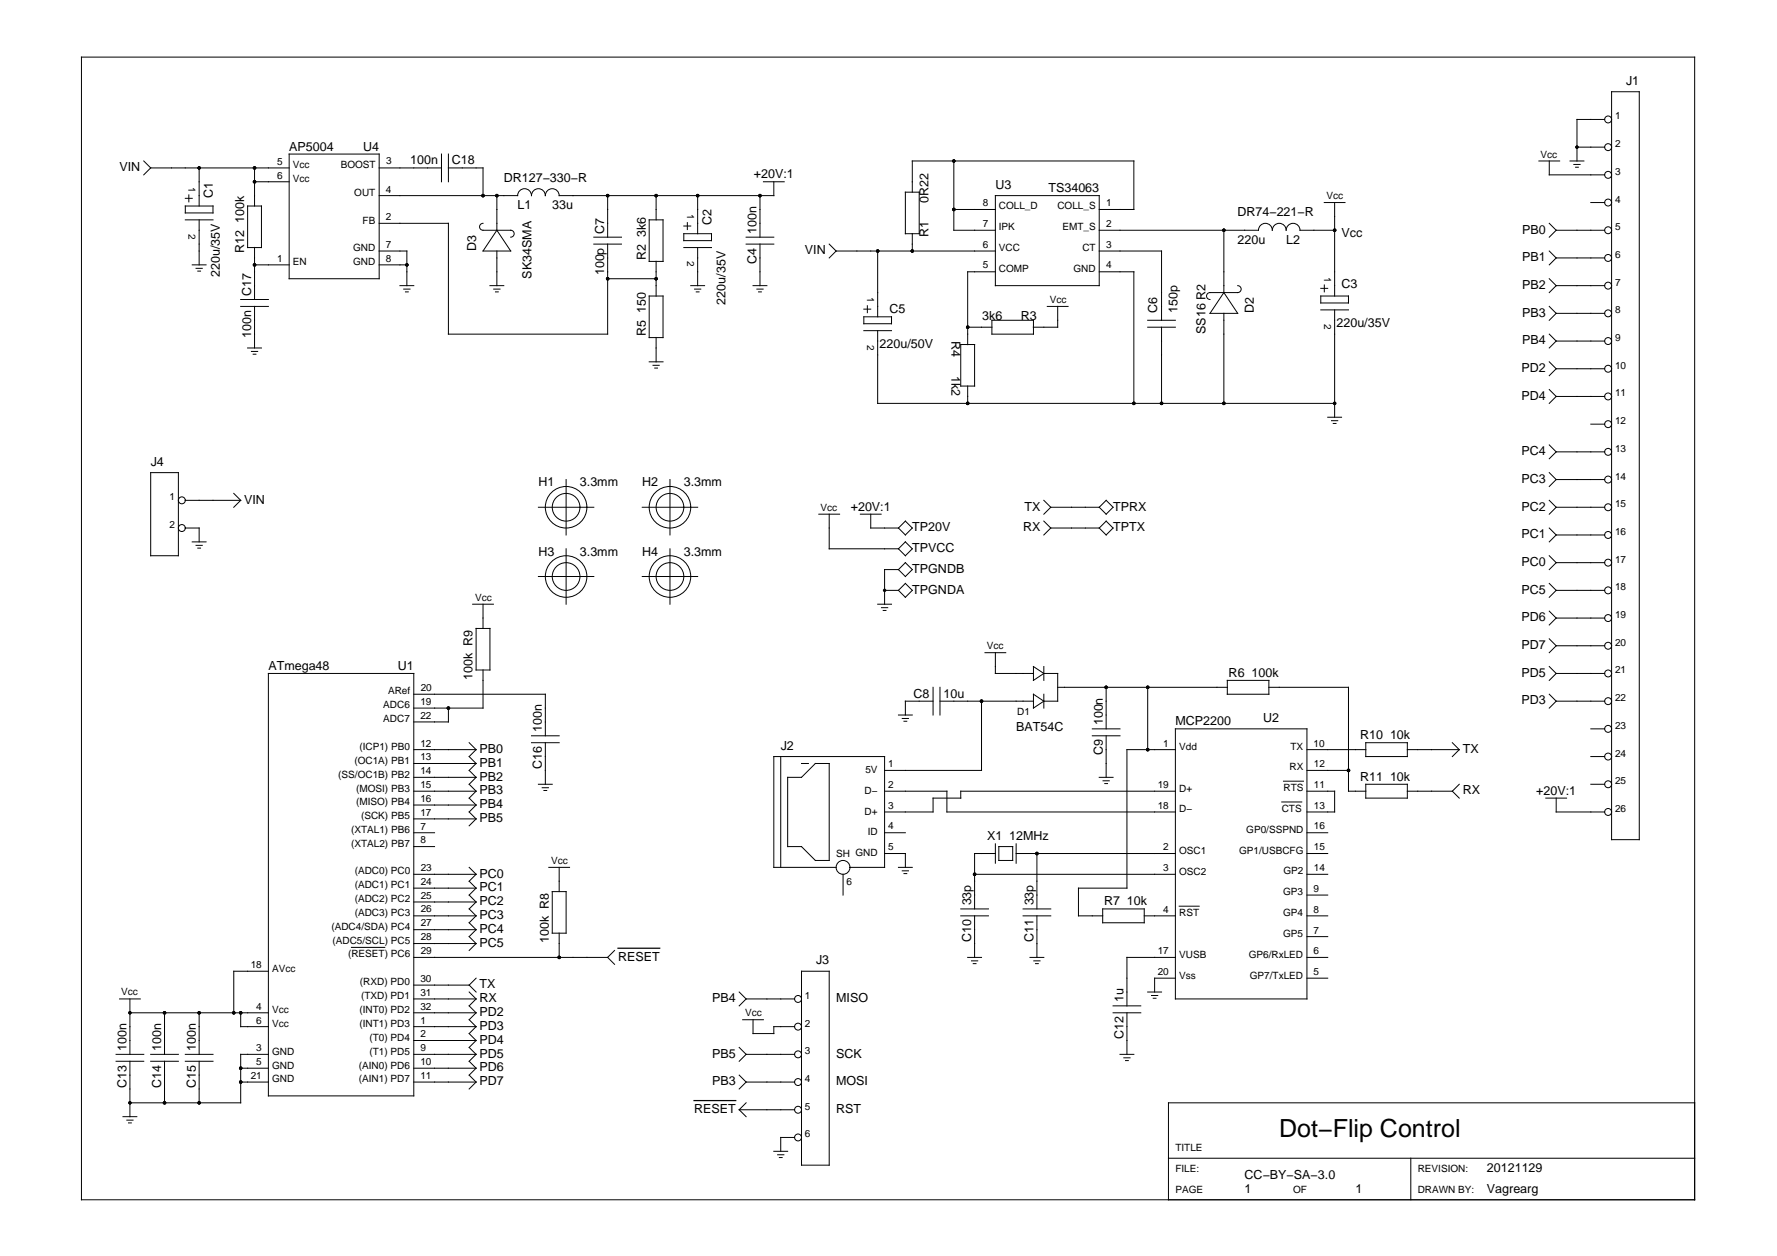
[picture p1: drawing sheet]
<svg xmlns="http://www.w3.org/2000/svg" width="297mm" height="210mm" viewBox="0 0 297 210" stroke-linecap="round" stroke-linejoin="round" font-family="sans-serif">
<g fill="none" stroke="#000" stroke-width=".17">
<path d="M13.6 9.5h269.7v191h-269.7zM268.2 20h-4.6v6.9M269.4 15.3h4.6v125h-4.6zM24 26.9l1.2 1.2M25.2 28.1h23.1M25.2 28.1l-1.2 1.1M31 36.7h4.6M31 34.4h4.6v1.2h-4.6zM31 33.1h1.1M31.6 32.6v1.1M33.3 28.1v6.3M33.3 36.7v7.6"/>
<path d="M41.4 34.4h2.3v7h-2.3zM42.5 30.4h5.8M42.5 28.1v6.3M48.3 25.7h15.1v20.9h-15.1zM63.4 37.3h11.6v18.5h26.6v-15M63.4 28.1h10.4M73.8 25.7v4.7M75 28.1h5.7v4.6M75 25.7v4.7M80.7 37.3a.58 .58 0 0 0-.5 .6 .58 .58 0 0 0 .5 .6h4.7a.58 .58 0 0 1 .5 .6 .58 .58 0 0 1-.5 .5M83.1 38.5l2.3 3.5h-4.7zM83.1 32.7v5.8"/>
<path d="M99.3 39.6h4.6M101.6 32.7v6.9M108.5 36.7h2.3v7h-2.3zM109.7 32.7v4M114.3 39.1h4.6v1.1h-4.6zM114.3 37.8h1.2M114.9 37.2v1.2M116.6 32.7v6.4M124.7 39.6h4.6M127 32.7v6.9M127.6 30.4h3.5M129.3 30.4v2.3h-35.8a1.16 1.16 0 0 0-1.2-1.2 1.16 1.16 0 0 0-1.1 1.2 1.16 1.16 0 0 0-1.2-1.2 1.16 1.16 0 0 0-1.2 1.2 1.16 1.16 0 0 0-1.1-1.2 1.16 1.16 0 0 0-1.2 1.2h-23.1"/>
<path d="M151.3 32.1h2.4v7h-2.4zM152.5 32.1v-5.2h37v8.1h-5.8M152.5 39v3M159.4 26.9v11.6h7M159.4 35h7M166.4 32.7h17.3v15h-17.3zM183.7 38.5h26.7a1.16 1.16 0 0 1 1.1-1.2 1.16 1.16 0 0 1 1.2 1.2 1.16 1.16 0 0 1 1.1-1.2 1.16 1.16 0 0 1 1.2 1.2 1.16 1.16 0 0 1 1.1-1.2 1.16 1.16 0 0 1 1.2 1.2h5.8M204.6 38.5v10.4M221.4 33.9h3.4M223.1 33.9v15.6M257.2 26.9h3.5M259 37.3l1.1 1.2"/>
<path d="M259 26.9v2.3h9.2M260.1 38.5h8.1M260.1 38.5l-1.1 1.1M262.4 26.9h2.4M263.1 27.5h1M263.4 27.9h.4M263.6 24.6h4.6M265.9 33.9h2.3M32.1 44.3h2.3M32.8 44.8h1M33.1 45.3h.4M40.2 51.2h4.7"/>
<path d="M40.2 50.1h4.7M41.4 58.2h2.3M42 58.7h1.1M42.3 59.2h.5M42.5 44.3h5.8M42.5 41.3v8.8M42.5 51.2v7M63.4 42h4.6v5.7M63.4 44.3h4.6M66.9 47.7h2.3M67.5 48.3h1M67.8 48.8h.4"/>
<path d="M81.9 47.7h2.3M82.5 48.3h1.1M82.8 48.8h.5M83.1 42v5.7M99.3 40.8h4.6M101.6 46.6h8.1M108.5 49.5h2.3v6.9h-2.3zM109.7 43.7v5.8M109.7 56.4v4.1M114.3 41.4h4.6M115.5 47.7h2.3M116.1 48.3h1"/>
<path d="M116.4 48.8h.4M116.6 41.4v6.3M124.7 40.8h4.6M125.9 47.7h2.3M126.5 48.3h1.1M126.8 48.8h.5M127 40.8v6.9M138.6 40.8l1.2 1.2M139.8 42h26.6M139.8 42l-1.2 1.1M144.4 52.9h4.6v1.2h-4.6zM144.4 51.7h1.2"/>
<path d="M144.4 55.3h4.6M145 51.1v1.2M146.7 42v10.9M146.7 55.3v12.1h76.4M160.6 57.6h2.3v6.9h-2.3zM161.8 54.7h4M165.8 53.5h6.9v2.3h-6.9zM166.4 45.4h-4.6v12.2M175.1 51.2h3.4M176.8 51.2v3.5h-4.1M183.7 42h10.5v11.5M183.7 45.4h5.8v22"/>
<path d="M191.8 53.5h4.7M191.8 54.7h4.7M194.2 54.7v12.7M204.6 48.9l2.3 3.5h-4.6zM204.6 52.4v15M206.9 47.7a.58 .58 0 0 1 .6 .6 .58 .58 0 0 1-.6 .6h-4.6a.58 .58 0 0 0-.6 .6 .58 .58 0 0 0 .6 .6M220.8 49.5h4.6v1.1h-4.6zM220.8 48.2h1.1M220.8 51.8h4.6M221.4 47.6v1.2M223.1 51.8v17.9M259 42l1.1 1.1"/>
<path d="M259 46.6l1.1 1.1M259 51.2l1.1 1.2M259 55.8l1.1 1.2M260.1 43.1h8.1M260.1 43.1l-1.1 1.2M260.1 47.7h8.1M260.1 47.7l-1.1 1.2M260.1 52.4h8.1M260.1 52.4l-1.1 1.1M260.1 57h8.1M260.1 57l-1.1 1.2M25.2 79h4.6v13.9h-4.6z"/>
<path d="M108.5 60.5h2.3M109.2 61h1M109.4 61.5h.5M161.8 64.5v2.9M221.9 69.7h2.4M222.6 70.3h1M222.9 70.8h.4M259 74.4l1.1 1.1M259 79l1.1 1.1M259 65.1l1.1 1.2M259 60.5l1.1 1.1M260.1 75.5h8.1"/>
<path d="M260.1 75.5l-1.1 1.2M260.1 61.6h8.1M260.1 66.3h8.1M260.1 66.3l-1.1 1.1M260.1 61.6l-1.1 1.2M265.9 70.9h2.3M31 88.2h2.3v2.4M31 83.6h9.2M32.1 90.6h2.3M32.8 91.1h1M33.1 91.6h.4M39.1 82.5l1.1 1.1"/>
<path d="M40.2 83.6l-1.1 1.2M90 84.8h9.3M90 96.3h9.3M94.6 80.1v9.3M94.6 91.7v9.3M107.4 84.8h9.2M107.4 96.3h9.2M112 80.1v9.3M112 91.7v9.3M136.9 85.9h3.4M138.6 85.9v5.8h11.6M143.8 85.9h3.5"/>
<path d="M145.6 85.9v2.3h4.6M147.9 98.7h2.3M150.2 95.2h-2.3v5.8M151.3 90.6l1.2 1.1-1.2 1.2-1.1-1.2zM151.3 97.5l1.2 1.2-1.2 1.1-1.1-1.1zM151.3 87.1l1.2 1.1-1.2 1.2-1.1-1.2zM151.3 94l1.2 1.2-1.2 1.1-1.1-1.1zM174.5 83.6l1.1 1.2M174.5 87.1l1.1 1.1M175.6 88.2l-1.1 1.2M175.6 84.8h8.1M175.6 88.2h8.1"/>
<path d="M175.6 84.8l-1.1 1.1M184.9 83.6l1.2 1.2-1.2 1.1-1.2-1.1zM184.9 87.1l1.2 1.1-1.2 1.2-1.2-1.2zM259 97.5l1.1 1.2M259 83.6l1.1 1.2M259 88.2l1.1 1.2M259 92.9l1.1 1.1M260.1 98.7h8.1M260.1 98.7l-1.1 1.1M260.1 80.1h8.1M260.1 80.1l-1.1 1.2M260.1 84.8h8.1"/>
<path d="M260.1 84.8l-1.1 1.1M260.1 89.4h8.1M260.1 89.4l-1.1 1.2M260.1 94h8.1M260.1 94l-1.1 1.2M44.9 112.5h24.3v70.6h-24.3zM69.2 116h22v7M75 118.3v2.4h-5.8M79 101h3.5M79.6 105h2.3v7h-2.3zM80.7 112v6.3h-11.5M80.7 101v4"/>
<path d="M146.7 101h2.3M147.3 101.6h1.1M147.6 102h.5M150.2 119.5h2.3M156 114.9v4.6M156 117.2h-4.7v2.3M157.1 117.2h15.6M157.1 114.9v4.6M164.1 117.2v11.6h-16.2M164.6 109.1h3.5M166.4 109.1v3.4h6.3M172.7 111.4l1.8 1.1-1.8 1.2z"/>
<path d="M172.7 116l1.8 1.2-1.8 1.1zM174.5 112.5h2.3v4.7h-2.3M174.5 111.4v2.3M174.5 116v2.3M176.8 114.9h28.4M184.9 114.9v6.9M191.8 114.9v10.4M205.2 113.7h6.9v2.3h-6.9zM212.1 114.9h13.3v17.3h2.9M259 116l1.1 1.2M259 111.4l1.1 1.1M259 106.8l1.1 1.1"/>
<path d="M259 102.1l1.1 1.2M260.1 117.2h8.1M260.1 112.5h8.1M260.1 103.3h8.1M260.1 107.9h8.1M260.1 117.2l-1.1 1.1M260.1 112.5l-1.1 1.2M260.1 107.9l-1.1 1.2M260.1 103.3l-1.1 1.1M69.2 125.3h10.4M69.2 132.2h10.4M69.2 139.2h3.4"/>
<path d="M69.2 127.6h10.4M69.2 129.9h10.4M69.2 136.9h10.4M69.2 134.5h10.4M78.4 124.1l1.2 1.2M79.6 125.3l-1.2 1.1 1.2 1.2M79.6 127.6l-1.2 1.2 1.2 1.1M79.6 129.9l-1.2 1.2 1.2 1.1M79.6 132.2l-1.2 1.2 1.2 1.1M79.6 134.5l-1.2 1.2 1.2 1.2M79.6 136.9l-1.2 1.1M88.8 123h4.7"/>
<path d="M88.8 124.1h4.7M90 131.1h2.3M90.6 131.6h1.1M90.9 132.1h.5M91.2 124.1v7M130.5 126.4v18.6M131.7 129.9h2.3l2.3-2.3h2.3v16.2h-2.3l-2.3-2.3h-2.3zM134 127.6h1.1M147.9 132.2h10.4v3.5h38.2M147.9 139.2h3.4M150.8 120.1h1.1M151.1 120.5h.5"/>
<path d="M182.6 121.8h4.6M182.6 123h4.6M183.7 129.9h2.4M184.4 130.5h1M184.7 131h.4M184.9 123v6.9M196.5 121.8h22v45.1h-22zM196.5 125.3h-8.1v23.1h-8.1v4.7h4M196.5 132.2h-35.9v1.2h-4.6v2.3h-8.1M214.3 134h3.3M214.5 130.6h3.4M218.5 125.3h9.8"/>
<path d="M218.5 132.2h4.6v3.5h-4.6M218.5 128.8h6.9M218.5 139.2h3.4M228.3 124.1h6.9v2.3h-6.9zM228.3 131.1h6.9v2.3h-6.9zM235.2 125.3h8.7M235.2 132.2h7.6M242.8 132.2l1.1 1.2M242.8 124.1l1.1 1.2M243.9 131.1l-1.1 1.1M243.9 125.3l-1.1 1.1M258.4 133.4h3.5"/>
<path d="M260.1 133.4v2.3h8.1M265.9 121.8h2.3M265.9 126.4h2.3M265.9 131.1h2.3M58.7 158.3h5.6M69.2 146.1h10.4M69.2 153.1h10.4M69.2 141.5h3.4M69.2 157.7h10.4M69.2 155.4h10.4M69.2 150.7h10.4M69.2 148.4h10.4"/>
<path d="M78.4 145l1.2 1.1M79.6 146.1l-1.2 1.2 1.2 1.1M79.6 148.4l-1.2 1.2 1.2 1.1M79.6 150.7l-1.2 1.2 1.2 1.2M79.6 153.1l-1.2 1.1 1.2 1.2M79.6 155.4l-1.2 1.1 1.2 1.2M79.6 157.7l-1.2 1.1M91.7 145h3.5M92.3 149h2.3v7h-2.3zM93.5 145v4M93.5 156v4M102.7 158.8l-1.1 1.2"/>
<path d="M139.8 145h-10.5v-18.6h18.6v18.6h-5.8M140.9 146.1v3.5M147.9 142.6h3.4v2.4M150.2 145h2.3M150.8 145.5h1.1M151.1 146h.5M160.6 153.1h4.6M160.6 151.9h4.6M162.9 146.1h33.6M162.9 153.1v6.9M166.4 142.6h-3.5v9.3M166.4 141v3.3"/>
<path d="M167 141.5h2.3v2.3h-2.3zM169.9 142.6h26.6M169.9 141v3.3M171 153.1h4.6M171 151.9h4.6M173.3 142.6v9.3M173.3 153.1v6.9M184.3 151.9h7v2.3h-7zM191.3 153.1h5.2M197.1 151.4h3.4M218.5 146.1h3.4M218.5 142.6h3.4"/>
<path d="M218.5 153.1h3.4M218.5 156.5h3.4M218.5 149.6h3.4M19.4 176.2h4.6M19.4 177.4h4.6M20 166.9h3.5M21.7 169.3h23.2M21.7 166.9v9.3M21.7 177.4v9.2M25.2 176.2h4.6M25.2 177.4h4.6M27.5 169.3v6.9"/>
<path d="M27.5 177.4v6.9M31 176.2h4.6M31 177.4h4.6M33.3 169.3v6.9M33.3 177.4v6.9M40.2 169.3v2.3h4.7M40.2 178.5h4.7M44.9 176.2h-4.7v8.1h-18.5M44.9 162.3h-5.8v7M69.2 166.9h10.4M69.2 160h32.4M69.2 169.3h10.4"/>
<path d="M69.2 176.2h10.4M69.2 171.6h10.4M69.2 178.5h10.4M69.2 173.9h10.4M69.2 164.6h9.2M78.4 165.8l1.2 1.1M78.4 164.6l1.2 1.2M79.6 166.9l-1.2 1.2 1.2 1.2M79.6 169.3l-1.2 1.1 1.2 1.2M79.6 171.6l-1.2 1.1 1.2 1.2M79.6 173.9l-1.2 1.1 1.2 1.2M79.6 176.2l-1.2 1.2 1.2 1.1"/>
<path d="M79.6 178.5l-1.2 1.2 1.2 1.1M79.6 163.5l-1.2 1.1M101.6 160l1.1 1.2M123.6 175l1.1 1.2M123.6 165.8l1.1 1.1M123.6 179.7l1.1 1.1M124.1 170.4h3.5M124.7 166.9h8.1M124.7 176.2h8.1M124.7 176.2l-1.1 1.2M124.7 166.9l-1.1 1.2M125.9 170.4v2.3h3.4v-1.1h3.5"/>
<path d="M134 162.3h4.6v32.4h-4.6zM161.8 160h2.3M162.4 160.6h1M162.7 161h.4M172.2 160h2.3M172.8 160.6h1M173.1 161h.5M186.1 169.3h4.6M186.1 168.1h4.6M187.2 176.2h2.3M187.9 176.8h1M188.1 177.2h.5"/>
<path d="M188.4 169.3v6.9M191.8 165.8h2.4M192.5 166.4h1M192.8 166.8h.4M196.5 163.5h-3.5v2.3M196.5 160h-8.1v8.1M218.5 163.5h3.4M218.5 160h3.4M20.6 186.6h2.3M21.2 187.2h1M21.5 187.7h.4M40.2 180.8h4.7"/>
<path d="M69.2 180.8h10.4M79.6 180.8l-1.2 1.2M123.6 185.5h9.2M123.6 185.5l1.1 1.1M124.7 180.8h8.1M124.7 180.8l-1.1 1.2M124.7 184.3l-1.1 1.2M129.3 192.4h2.4M130 193h1M130.3 193.4h.4M132.8 190.1h-2.3v2.3M195.3 193.6h88"/>
<path d="M235.8 193.6v6.9M283.3 184.3h-88v16.2"/>
<circle cx="268.8" cy="20" r=".58"/>
<circle cx="268.8" cy="29.2" r=".58"/>
<circle cx="268.8" cy="33.9" r=".58"/>
<circle cx="268.8" cy="24.6" r=".58"/>
<circle cx="268.8" cy="38.5" r=".58"/>
<circle cx="268.8" cy="47.7" r=".58"/>
<circle cx="268.8" cy="43.1" r=".58"/>
<circle cx="268.8" cy="57" r=".58"/>
<circle cx="268.8" cy="52.4" r=".58"/>
<circle cx="268.8" cy="66.3" r=".58"/>
<circle cx="268.8" cy="70.9" r=".58"/>
<circle cx="268.8" cy="61.6" r=".58"/>
<circle cx="268.8" cy="75.5" r=".58"/>
<circle cx="30.4" cy="83.6" r=".58"/>
<circle cx="30.4" cy="88.2" r=".58"/>
<circle cx="94.6" cy="96.3" r="3.5"/>
<circle cx="94.6" cy="84.8" r="3.5"/>
<circle cx="94.6" cy="84.8" r="2.31"/>
<circle cx="94.6" cy="96.3" r="2.31"/>
<circle cx="112" cy="96.3" r="3.5"/>
<circle cx="112" cy="84.8" r="3.5"/>
<circle cx="112" cy="84.8" r="2.31"/>
<circle cx="112" cy="96.3" r="2.31"/>
<circle cx="268.8" cy="80.1" r=".58"/>
<circle cx="268.8" cy="89.4" r=".58"/>
<circle cx="268.8" cy="94" r=".58"/>
<circle cx="268.8" cy="98.7" r=".58"/>
<circle cx="268.8" cy="84.8" r=".58"/>
<circle cx="268.8" cy="107.9" r=".58"/>
<circle cx="268.8" cy="112.5" r=".58"/>
<circle cx="268.8" cy="117.2" r=".58"/>
<circle cx="268.8" cy="103.3" r=".58"/>
<circle cx="268.8" cy="131.1" r=".58"/>
<circle cx="268.8" cy="126.4" r=".58"/>
<circle cx="268.8" cy="121.8" r=".58"/>
<circle cx="268.8" cy="135.7" r=".58"/>
<circle cx="140.9" cy="145" r="1.16"/>
<circle cx="133.4" cy="171.6" r=".58"/>
<circle cx="133.4" cy="176.2" r=".58"/>
<circle cx="133.4" cy="166.9" r=".58"/>
<circle cx="133.4" cy="185.5" r=".58"/>
<circle cx="133.4" cy="180.8" r=".58"/>
<circle cx="133.4" cy="190.1" r=".58"/>
</g>
<path d="M103.3 158.5h7M116 183.9h7" fill="none" stroke="#000" stroke-width=".21"/>
<g fill="#000">
<circle cx="33.3" cy="28.1" r=".29"/>
<circle cx="42.5" cy="30.4" r=".29"/>
<circle cx="42.5" cy="28.1" r=".29"/>
<circle cx="80.7" cy="32.7" r=".29"/>
<circle cx="83.1" cy="32.7" r=".29"/>
<circle cx="101.6" cy="32.7" r=".29"/>
<circle cx="109.7" cy="32.7" r=".29"/>
<circle cx="116.6" cy="32.7" r=".29"/>
<circle cx="127" cy="32.7" r=".29"/>
<circle cx="159.4" cy="26.9" r=".29"/>
<circle cx="159.4" cy="35" r=".29"/>
<circle cx="204.6" cy="38.5" r=".29"/>
<circle cx="223.1" cy="38.5" r=".29"/>
<circle cx="263.6" cy="24.6" r=".29"/>
<circle cx="42.5" cy="44.3" r=".29"/>
<circle cx="68" cy="44.3" r=".29"/>
<circle cx="101.6" cy="46.6" r=".29"/>
<circle cx="109.7" cy="46.6" r=".29"/>
<circle cx="146.7" cy="42" r=".29"/>
<circle cx="152.5" cy="42" r=".29"/>
<circle cx="161.8" cy="54.7" r=".29"/>
<circle cx="161.8" cy="67.4" r=".29"/>
<circle cx="189.5" cy="67.4" r=".29"/>
<circle cx="194.2" cy="67.4" r=".29"/>
<circle cx="204.6" cy="67.4" r=".29"/>
<circle cx="223.1" cy="67.4" r=".29"/>
<circle cx="147.9" cy="98.7" r=".29"/>
<circle cx="75" cy="118.3" r=".29"/>
<circle cx="164.1" cy="117.2" r=".29"/>
<circle cx="184.9" cy="114.9" r=".29"/>
<circle cx="191.8" cy="114.9" r=".29"/>
<circle cx="191.8" cy="125.3" r=".29"/>
<circle cx="225.4" cy="128.8" r=".29"/>
<circle cx="162.9" cy="146.1" r=".29"/>
<circle cx="173.3" cy="142.6" r=".29"/>
<circle cx="21.7" cy="169.3" r=".29"/>
<circle cx="27.5" cy="169.3" r=".29"/>
<circle cx="33.3" cy="169.3" r=".29"/>
<circle cx="39.1" cy="169.3" r=".29"/>
<circle cx="40.2" cy="178.5" r=".29"/>
<circle cx="40.2" cy="169.3" r=".29"/>
<circle cx="93.5" cy="160" r=".29"/>
<circle cx="21.7" cy="184.3" r=".29"/>
<circle cx="27.5" cy="184.3" r=".29"/>
<circle cx="33.3" cy="184.3" r=".29"/>
<circle cx="40.2" cy="180.8" r=".29"/>
</g>
<text font-size="4.2" x="213.8" y="190.1">Dot−Flip Control</text>
<g font-size="2.1">
<text x="271.8" y="14.2">J1</text>
<text x="20" y="28.6">VIN</text>
<text x="48.3" y="25.3">AP5004</text>
<text x="60.7" y="25.2">U4</text>
<text x="68.6" y="27.5">100n</text>
<text x="75.5" y="27.5">C18</text>
<text x="126" y="29.8">+20V:1</text>
<text x="35.6" y="33" transform="rotate(-90 35.6 33)">C1</text>
<text x="84.2" y="30.4">DR127−330−R</text>
<text x="86.5" y="35">L1</text>
<text x="92.3" y="35">33u</text>
<text x="155.2" y="33.9" transform="rotate(-90 155.2 33.9)">0R22</text>
<text x="166.4" y="31.5">U3</text>
<text x="175.3" y="32.1">TS34063</text>
<text x="79.6" y="42" transform="rotate(-90 79.6 42)">D3</text>
<text x="101" y="39.1" transform="rotate(-90 101 39.1)">C7</text>
<text x="118.9" y="37.7" transform="rotate(-90 118.9 37.7)">C2</text>
<text x="126.5" y="39.1" transform="rotate(-90 126.5 39.1)">100n</text>
<text x="155.2" y="39.6" transform="rotate(-90 155.2 39.6)">R1</text>
<text x="206.8" y="36.2">DR74−221−R</text>
<text x="206.9" y="40.8">220u</text>
<text x="215" y="40.8">L2</text>
<text x="224.2" y="39.6">Vcc</text>
<text x="254.4" y="39">PB0</text>
<text x="36.8" y="46.3" transform="rotate(-90 36.8 46.3)">220u/35V</text>
<text x="40.8" y="42.3" transform="rotate(-90 40.8 42.3)">R12 100k</text>
<text x="88.8" y="46.6" transform="rotate(-90 88.8 46.6)">SK34SMA</text>
<text x="101" y="46" transform="rotate(-90 101 46)">100p</text>
<text x="107.9" y="43.5" transform="rotate(-90 107.9 43.5)">R2 3k6</text>
<text x="126.5" y="44" transform="rotate(-90 126.5 44)">C4</text>
<text x="134.5" y="42.5">VIN</text>
<text x="254.4" y="43.7">PB1</text>
<text x="42" y="49.5" transform="rotate(-90 42 49.5)">C17</text>
<text x="121.2" y="50.9" transform="rotate(-90 121.2 50.9)">220u/35V</text>
<text x="148.7" y="52.4">C5</text>
<text x="164.2" y="53.5">3k6</text>
<text x="170.7" y="53.5">R3</text>
<text x="193.4" y="52.4" transform="rotate(-90 193.4 52.4)">C6</text>
<text x="196.8" y="52.4" transform="rotate(-90 196.8 52.4)">150p</text>
<text x="209.6" y="52.4" transform="rotate(-90 209.6 52.4)">D2</text>
<text x="224.3" y="48.1">C3</text>
<text x="254.4" y="48.3">PB2</text>
<text x="254.4" y="52.9">PB3</text>
<text x="42" y="56.4" transform="rotate(-90 42 56.4)">100n</text>
<text x="107.9" y="56.2" transform="rotate(-90 107.9 56.2)">R5 150</text>
<text x="147" y="58.2">220u/50V</text>
<text x="159.1" y="57" transform="rotate(90 159.1 57)">R4</text>
<text x="201.5" y="55.8" transform="rotate(-90 201.5 55.8)">SS16 R2</text>
<text x="223.4" y="54.7">220u/35V</text>
<text x="254.4" y="57.5">PB4</text>
<text x="159.1" y="62.8" transform="rotate(90 159.1 62.8)">1k2</text>
<text x="254.3" y="62.2">PD2</text>
<text x="254.3" y="66.8">PD4</text>
<text x="25.2" y="77.8">J4</text>
<text x="254.3" y="76.1">PC4</text>
<text x="90" y="81.3">H1</text>
<text x="96.9" y="81.3">3.3mm</text>
<text x="107.4" y="81.3">H2</text>
<text x="114.3" y="81.3">3.3mm</text>
<text x="254.3" y="80.7">PC3</text>
<text x="40.8" y="84.2">VIN</text>
<text x="142.2" y="85.4">+20V:1</text>
<text x="152.5" y="88.8">TP20V</text>
<text x="171" y="88.8">RX</text>
<text x="171.2" y="85.3">TX</text>
<text x="186.1" y="85.3">TPRX</text>
<text x="186.1" y="88.8">TPTX</text>
<text x="254.3" y="85.3">PC2</text>
<text x="254.3" y="90">PC1</text>
<text x="90" y="92.9">H3</text>
<text x="96.9" y="92.9">3.3mm</text>
<text x="107.4" y="92.9">H4</text>
<text x="114.3" y="92.9">3.3mm</text>
<text x="152.5" y="92.3">TPVCC</text>
<text x="152.5" y="95.7">TPGNDB</text>
<text x="254.3" y="94.6">PC0</text>
<text x="152.5" y="99.2">TPGNDA</text>
<text x="254.3" y="99.2">PC5</text>
<text x="254.3" y="103.8">PD6</text>
<text x="44.9" y="112">ATmega48</text>
<text x="66.5" y="112">U1</text>
<text x="79" y="113.6" transform="rotate(-90 79 113.6)">100k R9</text>
<text x="205.4" y="113.1">R6 100k</text>
<text x="254.3" y="113.1">PD5</text>
<text x="254.3" y="108.5">PD7</text>
<text x="152.7" y="116.6">C8</text>
<text x="157.7" y="116.6">10u</text>
<text x="254.3" y="117.7">PD3</text>
<text x="80.2" y="125.8">PB0</text>
<text x="90.6" y="122.4" transform="rotate(-90 90.6 122.4)">100n</text>
<text x="130.5" y="125.3">J2</text>
<text x="169.9" y="122.2">BAT54C</text>
<text x="184.3" y="121.2" transform="rotate(-90 184.3 121.2)">100n</text>
<text x="196.5" y="121.2">MCP2200</text>
<text x="211.2" y="120.7">U2</text>
<text x="227.4" y="123.5">R10 10k</text>
<text x="244.5" y="125.8">TX</text>
<text x="80.2" y="128.1">PB1</text>
<text x="80.2" y="130.5">PB2</text>
<text x="90.6" y="128.5" transform="rotate(-90 90.6 128.5)">C16</text>
<text x="184.3" y="126.2" transform="rotate(-90 184.3 126.2)">C9</text>
<text x="227.4" y="130.5">R11 10k</text>
<text x="80.2" y="132.8">PB3</text>
<text x="80.2" y="135.1">PB4</text>
<text x="80.2" y="137.4">PB5</text>
<text x="244.5" y="132.8">RX</text>
<text x="256.8" y="132.8">+20V:1</text>
<text x="165" y="140.3">X1 12MHz</text>
<text x="80.2" y="146.7">PC0</text>
<text x="80.2" y="149">PC1</text>
<text x="80.2" y="151.3">PC2</text>
<text x="80.2" y="153.6">PC3</text>
<text x="80.2" y="155.9">PC4</text>
<text x="162.3" y="151.3" transform="rotate(-90 162.3 151.3)">33p</text>
<text x="172.7" y="151.3" transform="rotate(-90 172.7 151.3)">33p</text>
<text x="184.5" y="151.3">R7 10k</text>
<text x="80.2" y="158.2">PC5</text>
<text x="91.7" y="157.6" transform="rotate(-90 91.7 157.6)">100k R8</text>
<text x="103.3" y="160.6">RESET</text>
<text x="136.4" y="161.2">J3</text>
<text x="162.3" y="157.5" transform="rotate(-90 162.3 157.5)">C10</text>
<text x="172.7" y="157.5" transform="rotate(-90 172.7 157.5)">C11</text>
<text x="80.2" y="167.5">RX</text>
<text x="80.2" y="165.2">TX</text>
<text x="119" y="167.5">PB4</text>
<text x="139.8" y="167.5">MISO</text>
<text x="187.8" y="167.5" transform="rotate(-90 187.8 167.5)">1u</text>
<text x="80.2" y="169.8">PD2</text>
<text x="80.2" y="172.1">PD3</text>
<text x="187.8" y="173.7" transform="rotate(-90 187.8 173.7)">C12</text>
<text x="21.1" y="175.6" transform="rotate(-90 21.1 175.6)">100n</text>
<text x="26.9" y="175.6" transform="rotate(-90 26.9 175.6)">100n</text>
<text x="32.7" y="175.6" transform="rotate(-90 32.7 175.6)">100n</text>
<text x="80.2" y="174.4">PD4</text>
<text x="80.2" y="176.8">PD5</text>
<text x="80.2" y="179.1">PD6</text>
<text x="119" y="176.8">PB5</text>
<text x="139.8" y="176.8">SCK</text>
<text x="21.1" y="181.8" transform="rotate(-90 21.1 181.8)">C13</text>
<text x="26.9" y="181.8" transform="rotate(-90 26.9 181.8)">C14</text>
<text x="32.7" y="181.8" transform="rotate(-90 32.7 181.8)">C15</text>
<text x="80.2" y="181.4">PD7</text>
<text x="119" y="181.4">PB3</text>
<text x="139.8" y="181.4">MOSI</text>
<text x="116" y="186">RESET</text>
<text x="139.8" y="186">RST</text>
<text x="208" y="197">CC−BY−SA−3.0</text>
<text x="248.6" y="195.9">20121129</text>
<text x="208" y="199.4">1</text>
<text x="226.6" y="199.4">1</text>
<text x="248.6" y="199.4">Vagrearg</text>
</g>
<g font-size="1.7">
<text x="270" y="20">1</text>
<text x="46.3" y="27.5">5</text>
<text x="46.3" y="29.9">6</text>
<text x="49" y="28.1">Vcc</text>
<text x="56.9" y="28.1">BOOST</text>
<text x="64.5" y="27.5">3</text>
<text x="257.5" y="26.3">Vcc</text>
<text x="270" y="24.6">2</text>
<text x="270" y="29.2">3</text>
<text x="31.5" y="31.2" transform="rotate(90 31.5 31.2)">1</text>
<text x="49" y="30.4">Vcc</text>
<text x="59.2" y="32.8">OUT</text>
<text x="64.5" y="32.2">4</text>
<text x="114.9" y="35.8" transform="rotate(90 114.9 35.8)">1</text>
<text x="164.3" y="34.4">8</text>
<text x="167" y="35">COLL_D</text>
<text x="176.8" y="35">COLL_S</text>
<text x="184.9" y="34.4">1</text>
<text x="221.8" y="33.3">Vcc</text>
<text x="270" y="33.9">4</text>
<text x="31.5" y="39.1" transform="rotate(90 31.5 39.1)">2</text>
<text x="60.6" y="37.4">FB</text>
<text x="64.5" y="41.4">7</text>
<text x="64.5" y="36.8">2</text>
<text x="164.3" y="37.9">7</text>
<text x="164.3" y="41.4">6</text>
<text x="167" y="38.5">IPK</text>
<text x="167" y="42">VCC</text>
<text x="177.6" y="38.5">EMT_S</text>
<text x="180.9" y="42">CT</text>
<text x="184.9" y="41.4">3</text>
<text x="184.9" y="37.9">2</text>
<text x="270" y="38.5">5</text>
<text x="46.3" y="43.7">1</text>
<text x="49" y="44.3">EN</text>
<text x="59" y="42">GND</text>
<text x="59" y="44.3">GND</text>
<text x="64.5" y="43.7">8</text>
<text x="114.9" y="43.7" transform="rotate(90 114.9 43.7)">2</text>
<text x="164.3" y="44.8">5</text>
<text x="167" y="45.4">COMP</text>
<text x="179.5" y="45.4">GND</text>
<text x="184.9" y="44.8">4</text>
<text x="221.3" y="46.2" transform="rotate(90 221.3 46.2)">1</text>
<text x="270" y="43.1">6</text>
<text x="270" y="47.7">7</text>
<text x="144.9" y="49.7" transform="rotate(90 144.9 49.7)">1</text>
<text x="175.5" y="50.6">Vcc</text>
<text x="270" y="52.4">8</text>
<text x="144.9" y="57.6" transform="rotate(90 144.9 57.6)">2</text>
<text x="221.3" y="54.1" transform="rotate(90 221.3 54.1)">2</text>
<text x="270" y="57">9</text>
<text x="270" y="61.6">10</text>
<text x="270" y="66.3">11</text>
<text x="270" y="70.9">12</text>
<text x="270" y="75.5">13</text>
<text x="28.3" y="83.6">1</text>
<text x="270" y="80.1">14</text>
<text x="28.3" y="88.2">2</text>
<text x="137.2" y="85.4">Vcc</text>
<text x="270" y="84.8">15</text>
<text x="270" y="89.4">16</text>
<text x="270" y="94">17</text>
<text x="79.4" y="100.4">Vcc</text>
<text x="270" y="98.7">18</text>
<text x="270" y="103.3">19</text>
<text x="270" y="107.9">20</text>
<text x="164.9" y="108.5">Vcc</text>
<text x="270" y="112.5">21</text>
<text x="64.1" y="118.4">ADC6</text>
<text x="64.9" y="116">ARef</text>
<text x="70.3" y="117.8">19</text>
<text x="70.3" y="115.4">20</text>
<text x="170" y="119.6">D1</text>
<text x="270" y="117.2">22</text>
<text x="60.1" y="125.3">(ICP1) PB0</text>
<text x="64.1" y="120.7">ADC7</text>
<text x="70.3" y="124.8">12</text>
<text x="70.3" y="120.1">22</text>
<text x="194.4" y="124.8">1</text>
<text x="197.1" y="125.3">Vdd</text>
<text x="215.7" y="125.3">TX</text>
<text x="219.6" y="124.8">10</text>
<text x="270" y="121.8">23</text>
<text x="56.5" y="130">(SS/OC1B) PB2</text>
<text x="59.2" y="127.7">(OC1A) PB1</text>
<text x="70.3" y="129.4">14</text>
<text x="70.3" y="131.7">15</text>
<text x="70.3" y="127.1">13</text>
<text x="144.7" y="129.2">5V</text>
<text x="148.4" y="131.6">2</text>
<text x="148.4" y="128.2">1</text>
<text x="193.5" y="131.7">19</text>
<text x="215.6" y="128.8">RX</text>
<text x="219.6" y="128.2">12</text>
<text x="219.6" y="131.6">11</text>
<text x="270" y="126.4">24</text>
<text x="270" y="131.1">25</text>
<text x="59.5" y="134.6">(MISO) PB4</text>
<text x="59.5" y="132.3">(MOSI) PB3</text>
<text x="60.4" y="136.9">(SCK) PB5</text>
<text x="70.3" y="136.3">17</text>
<text x="70.3" y="134">16</text>
<text x="144.5" y="136.1">D+</text>
<text x="144.5" y="132.7">D−</text>
<text x="148.4" y="135.1">3</text>
<text x="193.5" y="135.2">18</text>
<text x="197.1" y="135.8">D−</text>
<text x="197.1" y="132.3">D+</text>
<text x="214.3" y="135.7">CTS</text>
<text x="214.5" y="132.2">RTS</text>
<text x="219.6" y="135.1">13</text>
<text x="270" y="135.7">26</text>
<text x="58.7" y="141.5">(XTAL2) PB7</text>
<text x="58.7" y="139.2">(XTAL1) PB6</text>
<text x="70.3" y="141">8</text>
<text x="70.3" y="138.6">7</text>
<text x="139.8" y="143.2">SH GND</text>
<text x="145" y="139.6">ID</text>
<text x="148.4" y="138.6">4</text>
<text x="148.4" y="142.1">5</text>
<text x="194.4" y="142.1">2</text>
<text x="197.1" y="142.7">OSC1</text>
<text x="207.1" y="142.6">GP1/USBCFG</text>
<text x="208.3" y="139.2">GP0/SSPND</text>
<text x="219.6" y="138.6">16</text>
<text x="219.6" y="142.1">15</text>
<text x="59.3" y="148.4">(ADC1) PC1</text>
<text x="59.3" y="146.1">(ADC0) PC0</text>
<text x="70.3" y="147.8">24</text>
<text x="70.3" y="145.5">23</text>
<text x="92.1" y="144.4">Vcc</text>
<text x="141.5" y="147.9">6</text>
<text x="194.4" y="145.6">3</text>
<text x="197.1" y="146.2">OSC2</text>
<text x="214.5" y="149.6">GP3</text>
<text x="214.5" y="146.1">GP2</text>
<text x="219.6" y="149.1">9</text>
<text x="219.6" y="145.5">14</text>
<text x="55.4" y="155.4">(ADC4/SDA) PC4</text>
<text x="59.3" y="153.1">(ADC3) PC3</text>
<text x="59.3" y="150.7">(ADC2) PC2</text>
<text x="70.3" y="154.8">27</text>
<text x="70.3" y="152.5">26</text>
<text x="70.3" y="150.2">25</text>
<text x="194.4" y="152.5">4</text>
<text x="197.1" y="153.1">RST</text>
<text x="214.5" y="153.1">GP4</text>
<text x="219.6" y="152.5">8</text>
<text x="41.9" y="161.8">18</text>
<text x="55.6" y="157.7">(ADC5/SCL) PC5</text>
<text x="58.2" y="160">(RESET) PC6</text>
<text x="70.3" y="157.1">28</text>
<text x="70.3" y="159.4">29</text>
<text x="193.5" y="159.5">17</text>
<text x="197.1" y="160.1">VUSB</text>
<text x="208.7" y="160.1">GP6/RxLED</text>
<text x="214.5" y="156.6">GP5</text>
<text x="219.6" y="156">7</text>
<text x="219.6" y="159.5">6</text>
<text x="20.3" y="166.4">Vcc</text>
<text x="45.5" y="162.4">AVcc</text>
<text x="60.2" y="164.7">(RXD) PD0</text>
<text x="60.4" y="167">(TXD) PD1</text>
<text x="70.3" y="164.1">30</text>
<text x="70.3" y="166.4">31</text>
<text x="134.6" y="166.9">1</text>
<text x="193.5" y="163">20</text>
<text x="197.1" y="163.5">Vss</text>
<text x="208.9" y="163.5">GP7/TxLED</text>
<text x="219.6" y="163">5</text>
<text x="42.8" y="171.1">6</text>
<text x="42.8" y="168.7">4</text>
<text x="45.5" y="171.6">Vcc</text>
<text x="45.5" y="169.3">Vcc</text>
<text x="60.1" y="171.6">(INT1) PD3</text>
<text x="60.1" y="169.3">(INT0) PD2</text>
<text x="61.8" y="173.9">(T0) PD4</text>
<text x="70.3" y="171.1">1</text>
<text x="70.3" y="168.7">32</text>
<text x="70.3" y="173.4">2</text>
<text x="124.5" y="169.8">Vcc</text>
<text x="134.6" y="171.6">2</text>
<text x="42.8" y="178">5</text>
<text x="42.8" y="175.7">3</text>
<text x="45.5" y="178.6">GND</text>
<text x="45.5" y="176.3">GND</text>
<text x="60" y="178.6">(AIN0) PD6</text>
<text x="61.8" y="176.3">(T1) PD5</text>
<text x="70.3" y="175.7">9</text>
<text x="70.3" y="178">10</text>
<text x="134.6" y="176.2">3</text>
<text x="41.9" y="180.3">21</text>
<text x="45.5" y="180.9">GND</text>
<text x="60" y="180.9">(AIN1) PD7</text>
<text x="70.3" y="180.3">11</text>
<text x="134.6" y="180.8">4</text>
<text x="134.6" y="185.5">5</text>
<text x="134.6" y="190.1">6</text>
<text x="196.5" y="195.9">FILE:</text>
<text x="196.5" y="192.4">TITLE</text>
<text x="237" y="195.9">REVISION:</text>
<text x="196.5" y="199.4">PAGE</text>
<text x="216.1" y="199.4">OF</text>
<text x="237" y="199.4">DRAWN BY:</text>
</g>
</svg>
